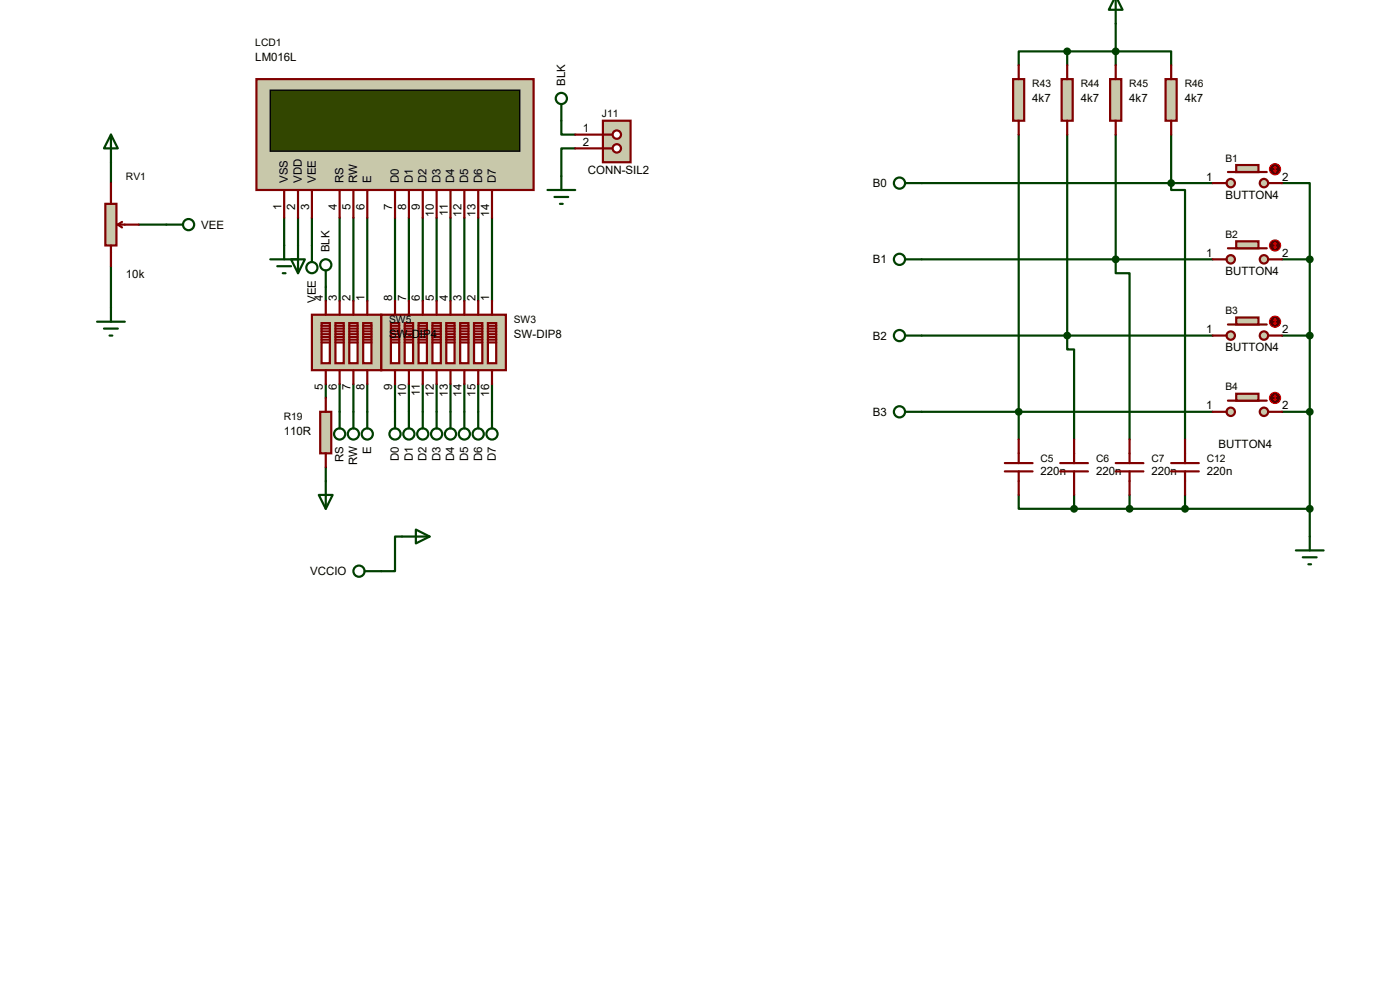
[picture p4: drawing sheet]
<svg xmlns="http://www.w3.org/2000/svg" width="297mm" height="210mm" viewBox="0 0 297 210" stroke-linecap="round" stroke-linejoin="round" font-family="sans-serif">
<g fill="none" stroke="#004000" stroke-width=".47">
<path d="M226.4 10.9h22.1v2.9M226.4 10.9h-10.3v2.9M226.4 10.9v2.9M236.7 5v8.8M23.5 34.4v4.4M119.1 25.6v3h2.9M122 31.5h-2.9v5.9M195.5 38.8h61.8M216.1 28.6v64.6M226.4 28.6v45.5h1.5v19.1M236.7 28.6v29.4h2.9v35.2M248.5 28.6v11.7h2.9v52.9"/>
<path d="M272 38.8h5.9v16.2M23.5 56.5v8.8M29.4 47.6h5.9M60.3 46.2v5.9M63.2 46.2v5.9M66.2 46.2v5.9M72.1 46.2v17.6M75 46.2v17.6M77.9 46.2v17.6M83.8 46.2v17.6M86.7 46.2v17.6M89.7 46.2v17.6"/>
<path d="M92.6 46.2v17.6M95.6 46.2v17.6M98.5 46.2v17.6M101.5 46.2v17.6M104.4 46.2v17.6M195.5 55h61.8M272 55h5.9M277.9 55v58.8M69.1 60.9v2.9M195.5 71.2h61.8M272 71.2h5.9M69.1 81.5v2.9"/>
<path d="M69.1 99.1v2.9M72.1 81.5v5.9M75 81.5v5.9M77.9 81.5v5.9M83.8 81.5v5.9M86.7 81.5v5.9M89.7 81.5v5.9M92.6 81.5v5.9M95.6 81.5v5.9M98.5 81.5v5.9M101.5 81.5v5.9M104.4 81.5v5.9"/>
<path d="M195.5 87.4h61.8M272 87.4h5.9M85.3 113.8h-1.5v7.4h-2.9M216.1 105v2.9h11.8M227.9 107.9h50M227.9 105v2.9M239.6 105v2.9M251.4 105v2.9"/>
</g>
<path d="M54.4 16.8h58.8v23.5h-58.8z" fill="#c8c8aa" stroke="#800000" stroke-width=".47"/>
<path d="M57.3 19.1h53v13h-53z" fill="#324600" stroke="#000" stroke-width=".3"/>
<g fill="none" stroke="#800000" stroke-width=".47">
<path d="M60.3 40.3v5.9M63.2 40.3v5.9M66.2 40.3v5.9M72.1 40.3v5.9M75 40.3v5.9M77.9 40.3v5.9M83.8 40.3v5.9M86.7 40.3v5.9M89.7 40.3v5.9M92.6 40.3v5.9M95.6 40.3v5.9M98.5 40.3v5.9"/>
<path d="M101.5 40.3v5.9M104.4 40.3v5.9"/>
</g>
<g fill="none" stroke="#004000" stroke-width=".47">
<path d="M57.3 55h5.9M58.8 56.5h2.9M60 58h.6M60.3 52.1v2.9M61.7 55h3l-1.5 3zM63.2 52.1v5.9M66.2 52.1v3.5"/>
<circle cx="66.2" cy="56.8" r="1.19"/>
</g>
<path d="M80.9 66.8h26.4v11.7h-26.4z" fill="#c8c8aa" stroke="#800000" stroke-width=".47"/>
<path d="M103.5 68.5h1.8v8.5h-1.8z" fill="#fff" stroke="#800000" stroke-width=".47"/>
<path d="M103.5 69.7h1.8M103.5 70.3h1.8M103.5 70.9h1.8M103.5 71.5h1.8M103.5 72.1h1.8M103.5 72.6h1.8" fill="none" stroke="#800000" stroke-width=".47"/>
<path d="M100.6 68.5h1.7v8.5h-1.7z" fill="#fff" stroke="#800000" stroke-width=".47"/>
<path d="M100.6 69.1h1.7M100.6 69.7h1.7M100.6 70.3h1.7M100.6 70.9h1.7M100.6 71.5h1.7M100.6 72.1h1.7M100.6 72.6h1.7" fill="none" stroke="#800000" stroke-width=".47"/>
<path d="M97.6 68.5h1.8v8.5h-1.8z" fill="#fff" stroke="#800000" stroke-width=".47"/>
<path d="M97.6 69.1h1.8M97.6 69.7h1.8M97.6 70.3h1.8M97.6 70.9h1.8M97.6 71.5h1.8M97.6 72.1h1.8M97.6 72.6h1.8" fill="none" stroke="#800000" stroke-width=".47"/>
<path d="M94.7 68.5h1.7v8.5h-1.7z" fill="#fff" stroke="#800000" stroke-width=".47"/>
<path d="M94.7 69.1h1.7M94.7 69.7h1.7M94.7 70.3h1.7M94.7 70.9h1.7M94.7 71.5h1.7M94.7 72.1h1.7M94.7 72.6h1.7" fill="none" stroke="#800000" stroke-width=".47"/>
<path d="M91.7 68.5h1.8v8.5h-1.8z" fill="#fff" stroke="#800000" stroke-width=".47"/>
<path d="M91.7 69.1h1.8M91.7 69.7h1.8M91.7 70.3h1.8M91.7 70.9h1.8M91.7 71.5h1.8M91.7 72.1h1.8M91.7 72.6h1.8" fill="none" stroke="#800000" stroke-width=".47"/>
<path d="M88.8 68.5h1.8v8.5h-1.8z" fill="#fff" stroke="#800000" stroke-width=".47"/>
<path d="M88.8 69.1h1.8M88.8 69.7h1.8M88.8 70.3h1.8M88.8 70.9h1.8M88.8 71.5h1.8M88.8 72.1h1.8M88.8 72.6h1.8" fill="none" stroke="#800000" stroke-width=".47"/>
<path d="M85.9 68.5h1.7v8.5h-1.7z" fill="#fff" stroke="#800000" stroke-width=".47"/>
<path d="M85.9 69.1h1.7M85.9 69.7h1.7M85.9 70.3h1.7M85.9 70.9h1.7M85.9 71.5h1.7M85.9 72.1h1.7M85.9 72.6h1.7" fill="none" stroke="#800000" stroke-width=".47"/>
<path d="M82.9 68.5h1.8v8.5h-1.8z" fill="#fff" stroke="#800000" stroke-width=".47"/>
<g fill="none" stroke="#800000" stroke-width=".47">
<path d="M82.9 69.1h1.8M82.9 69.7h1.8M82.9 70.3h1.8M82.9 70.9h1.8M82.9 71.5h1.8M82.9 72.1h1.8M82.9 72.6h1.8M83.8 63.8v3M83.8 78.5v3M86.7 63.8v3M86.7 78.5v3M89.7 63.8v3"/>
<path d="M89.7 78.5v3M92.6 63.8v3M92.6 78.5v3M95.6 63.8v3M95.6 78.5v3M98.5 63.8v3M98.5 78.5v3M101.5 63.8v3M101.5 78.5v3M103.5 69.1h1.8M104.4 63.8v3M104.4 78.5v3"/>
</g>
<path d="M66.2 66.8h14.7v11.7h-14.7z" fill="#c8c8aa" stroke="#800000" stroke-width=".47"/>
<path d="M77 68.5h1.8v8.5h-1.8z" fill="#fff" stroke="#800000" stroke-width=".47"/>
<path d="M77 69.7h1.8M77 70.3h1.8M77 70.9h1.8M77 71.5h1.8M77 72.1h1.8M77 72.6h1.8" fill="none" stroke="#800000" stroke-width=".47"/>
<path d="M74.1 68.5h1.8v8.5h-1.8z" fill="#fff" stroke="#800000" stroke-width=".47"/>
<path d="M74.1 69.1h1.8M74.1 69.7h1.8M74.1 70.3h1.8M74.1 70.9h1.8M74.1 71.5h1.8M74.1 72.1h1.8M74.1 72.6h1.8" fill="none" stroke="#800000" stroke-width=".47"/>
<path d="M71.2 68.5h1.7v8.5h-1.7z" fill="#fff" stroke="#800000" stroke-width=".47"/>
<path d="M71.2 69.1h1.7M71.2 69.7h1.7M71.2 70.3h1.7M71.2 70.9h1.7M71.2 71.5h1.7M71.2 72.1h1.7M71.2 72.6h1.7" fill="none" stroke="#800000" stroke-width=".47"/>
<path d="M68.2 68.5h1.8v8.5h-1.8z" fill="#fff" stroke="#800000" stroke-width=".47"/>
<g fill="none" stroke="#800000" stroke-width=".47">
<path d="M68.2 69.1h1.8M68.2 69.7h1.8M68.2 70.3h1.8M68.2 70.9h1.8M68.2 71.5h1.8M68.2 72.1h1.8M68.2 72.6h1.8M69.1 63.8v3M69.1 78.5v3M72.1 63.8v3M72.1 78.5v3M75 63.8v3"/>
<path d="M75 78.5v3M77 69.1h1.8M77.9 63.8v3M77.9 78.5v3"/>
</g>
<g fill="none" stroke="#004000" stroke-width=".47">
<path d="M69.1 57.4v3.5"/>
<circle cx="69.1" cy="56.2" r="1.19"/>
</g>
<path d="M67.9 87.4h2.4v8.8h-2.4z" fill="#c8c8aa" stroke="#800000" stroke-width=".47"/>
<path d="M69.1 84.4v3M69.1 96.2v2.9" fill="none" stroke="#800000" stroke-width=".47"/>
<g fill="none" stroke="#004000" stroke-width=".47">
<path d="M72.1 87.4v3.5M75 87.4v3.5M77.9 87.4v3.5M83.8 87.4v3.5M86.7 87.4v3.5M89.7 87.4v3.5M92.6 87.4v3.5M95.6 87.4v3.5M98.5 87.4v3.5M101.5 87.4v3.5M104.4 87.4v3.5M67.6 105h3l-1.5 2.9z"/>
<path d="M69.1 102v5.9"/>
<circle cx="72.1" cy="92.1" r="1.19"/>
<circle cx="75" cy="92.1" r="1.19"/>
<circle cx="77.9" cy="92.1" r="1.19"/>
<circle cx="83.8" cy="92.1" r="1.19"/>
<circle cx="86.7" cy="92.1" r="1.19"/>
<circle cx="89.7" cy="92.1" r="1.19"/>
<circle cx="92.6" cy="92.1" r="1.19"/>
<circle cx="95.6" cy="92.1" r="1.19"/>
<circle cx="98.5" cy="92.1" r="1.19"/>
<circle cx="101.5" cy="92.1" r="1.19"/>
<circle cx="104.4" cy="92.1" r="1.19"/>
</g>
<path d="M127.9 25.6h5.9v8.8h-5.9z" fill="#c8c8aa" stroke="#800000" stroke-width=".47"/>
<path d="M127.9 28.6h2.1" fill="none" stroke="#800000" stroke-width=".47"/>
<circle cx="130.9" cy="28.6" r=".89" fill="#fff" stroke="#800000" stroke-width=".47"/>
<path d="M127.9 31.5h2.1" fill="none" stroke="#800000" stroke-width=".47"/>
<circle cx="130.9" cy="31.5" r=".89" fill="#fff" stroke="#800000" stroke-width=".47"/>
<path d="M122 28.6h5.9M122 31.5h5.9" fill="none" stroke="#800000" stroke-width=".47"/>
<g fill="none" stroke="#004000" stroke-width=".47">
<path d="M119.1 22.1v3.5M119.1 37.4v2.9M116.1 40.3h5.9M117.6 41.8h2.9M118.8 43.2h.6"/>
<circle cx="119.1" cy="20.9" r="1.19"/>
</g>
<path d="M22.4 43.2h2.3v8.9h-2.3z" fill="#c8c8aa" stroke="#800000" stroke-width=".47"/>
<path d="M23.5 38.8v4.4M23.5 52.1v4.4M25 47.6l.9 .6M25 47.6h4.4M25.9 47.1l-.9 .5" fill="none" stroke="#800000" stroke-width=".47"/>
<g fill="none" stroke="#004000" stroke-width=".47">
<path d="M23.5 28.6l1.5 2.9h-2.9zM23.5 28.6v5.8M35.3 47.6h3.5M20.6 68.2h5.9M22.1 69.7h2.9M23.2 71.2h.6M23.5 65.3v2.9M85.3 113.8h5.8M88.2 112.3l2.9 1.5-2.9 1.5zM77.3 121.2h3.6"/>
<circle cx="40" cy="47.6" r="1.19"/>
<circle cx="76.2" cy="121.2" r="1.19"/>
</g>
<g fill="#c8c8aa" stroke="#800000" stroke-width=".47">
<circle cx="268.1" cy="38.8" r=".89"/>
<circle cx="261.1" cy="38.8" r=".89"/>
</g>
<path d="M260.5 36.5h8.2" fill="none" stroke="#800000" stroke-width=".47"/>
<path d="M262.3 35h4.7v1.5h-4.7z" fill="#c8c8aa" stroke="#800000" stroke-width=".47"/>
<path d="M257.3 38.8h2.9M269 38.8h3" fill="none" stroke="#800000" stroke-width=".47"/>
<circle cx="270.5" cy="35.9" r="1.19" fill="#400000" stroke="#f00" stroke-width=".23"/>
<path d="M270.2 36.2l.3 .3M270.5 35.3v1.2M270.5 35.3l-.3 .3M270.5 35.3l.3 .3M270.8 36.2l-.3 .3" fill="none" stroke="#f00" stroke-width=".23"/>
<g fill="#c8c8aa" stroke="#800000" stroke-width=".47">
<circle cx="268.1" cy="55" r=".89"/>
<circle cx="261.1" cy="55" r=".89"/>
</g>
<path d="M260.5 52.7h8.2" fill="none" stroke="#800000" stroke-width=".47"/>
<path d="M262.3 51.2h4.7v1.5h-4.7z" fill="#c8c8aa" stroke="#800000" stroke-width=".47"/>
<path d="M257.3 55h2.9M269 55h3" fill="none" stroke="#800000" stroke-width=".47"/>
<circle cx="270.5" cy="52.1" r="1.19" fill="#400000" stroke="#f00" stroke-width=".23"/>
<path d="M270.2 52.4l.3 .3M270.5 51.5v1.2M270.5 51.5l-.3 .3M270.5 51.5l.3 .3M270.8 52.4l-.3 .3" fill="none" stroke="#f00" stroke-width=".23"/>
<g fill="#c8c8aa" stroke="#800000" stroke-width=".47">
<circle cx="268.1" cy="71.2" r=".89"/>
<circle cx="261.1" cy="71.2" r=".89"/>
</g>
<path d="M260.5 68.8h8.2" fill="none" stroke="#800000" stroke-width=".47"/>
<path d="M262.3 67.4h4.7v1.4h-4.7z" fill="#c8c8aa" stroke="#800000" stroke-width=".47"/>
<path d="M257.3 71.2h2.9M269 71.2h3" fill="none" stroke="#800000" stroke-width=".47"/>
<circle cx="270.5" cy="68.2" r="1.19" fill="#400000" stroke="#f00" stroke-width=".23"/>
<path d="M270.2 68.5l.3 .3M270.5 67.6v1.2M270.5 67.6l-.3 .3M270.5 67.6l.3 .3M270.8 68.5l-.3 .3" fill="none" stroke="#f00" stroke-width=".23"/>
<g fill="#c8c8aa" stroke="#800000" stroke-width=".47">
<circle cx="268.1" cy="87.4" r=".89"/>
<circle cx="261.1" cy="87.4" r=".89"/>
</g>
<path d="M260.5 85h8.2" fill="none" stroke="#800000" stroke-width=".47"/>
<path d="M262.3 83.5h4.7v1.5h-4.7z" fill="#c8c8aa" stroke="#800000" stroke-width=".47"/>
<path d="M257.3 87.4h2.9M269 87.4h3" fill="none" stroke="#800000" stroke-width=".47"/>
<circle cx="270.5" cy="84.4" r="1.19" fill="#400000" stroke="#f00" stroke-width=".23"/>
<path d="M270.2 84.7l.3 .3M270.5 83.8v1.2M270.5 83.8l-.3 .3M270.5 83.8l.3 .3M270.8 84.7l-.3 .3" fill="none" stroke="#f00" stroke-width=".23"/>
<path d="M274.9 116.8h5.9M276.4 118.2h2.9M277.6 119.7h.5M277.9 113.8v3" fill="none" stroke="#004000" stroke-width=".47"/>
<g fill="#004000" stroke="#004000" stroke-width=".47">
<circle cx="277.9" cy="87.4" r=".59"/>
<circle cx="277.9" cy="55" r=".59"/>
<circle cx="277.9" cy="71.2" r=".59"/>
</g>
<path d="M214.9 16.8h2.4v8.8h-2.4z" fill="#c8c8aa" stroke="#800000" stroke-width=".47"/>
<path d="M216.1 13.8v3M216.1 25.6v3" fill="none" stroke="#800000" stroke-width=".47"/>
<path d="M225.2 16.8h2.4v8.8h-2.4z" fill="#c8c8aa" stroke="#800000" stroke-width=".47"/>
<path d="M226.4 13.8v3M226.4 25.6v3" fill="none" stroke="#800000" stroke-width=".47"/>
<path d="M235.5 16.8h2.4v8.8h-2.4z" fill="#c8c8aa" stroke="#800000" stroke-width=".47"/>
<path d="M236.7 13.8v3M236.7 25.6v3" fill="none" stroke="#800000" stroke-width=".47"/>
<path d="M247.3 16.8h2.3v8.8h-2.3z" fill="#c8c8aa" stroke="#800000" stroke-width=".47"/>
<g fill="none" stroke="#800000" stroke-width=".47">
<path d="M248.5 13.8v3M248.5 25.6v3M213.2 98.2h5.9M213.2 100h5.9M216.1 93.2v5M216.1 100v5M224.9 98.2h5.9M224.9 100h5.9M227.9 93.2v5M227.9 100v5M236.7 98.2h5.9M236.7 100h5.9"/>
<path d="M239.6 93.2v5M239.6 100v5M248.5 98.2h5.8M248.5 100h5.8M251.4 93.2v5M251.4 100v5"/>
</g>
<g fill="none" stroke="#004000" stroke-width=".47">
<path d="M236.7 0v5M237.1 -.1l1 2.2h-2.9l1.1-2.1M192 38.8h3.5M192 55h3.5M192 71.2h3.5M192 87.4h3.5"/>
<circle cx="190.8" cy="38.8" r="1.19"/>
<circle cx="190.8" cy="55" r="1.19"/>
<circle cx="190.8" cy="71.2" r="1.19"/>
<circle cx="190.8" cy="87.4" r="1.19"/>
</g>
<g fill="#004000" stroke="#004000" stroke-width=".47">
<circle cx="236.7" cy="10.9" r=".59"/>
<circle cx="226.4" cy="10.9" r=".59"/>
<circle cx="216.1" cy="87.4" r=".59"/>
<circle cx="226.4" cy="71.2" r=".59"/>
<circle cx="236.7" cy="55" r=".59"/>
<circle cx="248.5" cy="38.8" r=".59"/>
<circle cx="277.9" cy="107.9" r=".59"/>
<circle cx="251.4" cy="107.9" r=".59"/>
<circle cx="239.6" cy="107.9" r=".59"/>
<circle cx="227.9" cy="107.9" r=".59"/>
</g>
<g font-size="2.4">
<text x="54.2" y="12.9">LM016L</text>
<text x="119.9" y="18.2" transform="rotate(-90 119.9 18.2)">BLK</text>
<text x="219" y="21.7">4k7</text>
<text x="229.3" y="21.7">4k7</text>
<text x="239.6" y="21.7">4k7</text>
<text x="251.3" y="21.7">4k7</text>
<text x="123.6" y="28">1</text>
<text x="123.6" y="31">2</text>
<text x="61.1" y="38.8" transform="rotate(-90 61.1 38.8)">VSS</text>
<text x="64" y="38.8" transform="rotate(-90 64 38.8)">VDD</text>
<text x="67" y="38.8" transform="rotate(-90 67 38.8)">VEE</text>
<text x="72.9" y="38.8" transform="rotate(-90 72.9 38.8)">RS</text>
<text x="75.8" y="38.8" transform="rotate(-90 75.8 38.8)">RW</text>
<text x="78.7" y="38.8" transform="rotate(-90 78.7 38.8)">E</text>
<text x="84.6" y="38.8" transform="rotate(-90 84.6 38.8)">D0</text>
<text x="87.5" y="38.8" transform="rotate(-90 87.5 38.8)">D1</text>
<text x="90.5" y="38.8" transform="rotate(-90 90.5 38.8)">D2</text>
<text x="93.4" y="38.8" transform="rotate(-90 93.4 38.8)">D3</text>
<text x="96.4" y="38.8" transform="rotate(-90 96.4 38.8)">D4</text>
<text x="99.3" y="38.8" transform="rotate(-90 99.3 38.8)">D5</text>
<text x="102.3" y="38.8" transform="rotate(-90 102.3 38.8)">D6</text>
<text x="105.2" y="38.8" transform="rotate(-90 105.2 38.8)">D7</text>
<text x="124.7" y="36.9">CONN-SIL2</text>
<text x="185.2" y="39.7">B0</text>
<text x="255.9" y="38.3">1</text>
<text x="272" y="38.3">2</text>
<text x="59.7" y="44.6" transform="rotate(-90 59.7 44.6)">1</text>
<text x="62.6" y="44.6" transform="rotate(-90 62.6 44.6)">2</text>
<text x="65.6" y="44.6" transform="rotate(-90 65.6 44.6)">3</text>
<text x="71.5" y="44.6" transform="rotate(-90 71.5 44.6)">4</text>
<text x="74.4" y="44.6" transform="rotate(-90 74.4 44.6)">5</text>
<text x="77.3" y="44.6" transform="rotate(-90 77.3 44.6)">6</text>
<text x="83.2" y="44.6" transform="rotate(-90 83.2 44.6)">7</text>
<text x="86.2" y="44.6" transform="rotate(-90 86.2 44.6)">8</text>
<text x="89.1" y="44.6" transform="rotate(-90 89.1 44.6)">9</text>
<text x="92" y="46" transform="rotate(-90 92 46)">10</text>
<text x="95" y="45.8" transform="rotate(-90 95 45.8)">11</text>
<text x="97.9" y="46" transform="rotate(-90 97.9 46)">12</text>
<text x="100.9" y="46" transform="rotate(-90 100.9 46)">13</text>
<text x="103.8" y="46" transform="rotate(-90 103.8 46)">14</text>
<text x="260" y="42.2">BUTTON4</text>
<text x="42.7" y="48.5">VEE</text>
<text x="69.9" y="53.5" transform="rotate(-90 69.9 53.5)">BLK</text>
<text x="26.7" y="58.9">10k</text>
<text x="185.2" y="55.9">B1</text>
<text x="255.9" y="54.5">1</text>
<text x="260" y="58.3">BUTTON4</text>
<text x="272" y="54.5">2</text>
<text x="67" y="64.3" transform="rotate(-90 67 64.3)">VEE</text>
<text x="68.5" y="63.8" transform="rotate(-90 68.5 63.8)">4</text>
<text x="71.5" y="63.8" transform="rotate(-90 71.5 63.8)">3</text>
<text x="74.4" y="63.8" transform="rotate(-90 74.4 63.8)">2</text>
<text x="77.3" y="63.8" transform="rotate(-90 77.3 63.8)">1</text>
<text x="83.2" y="63.8" transform="rotate(-90 83.2 63.8)">8</text>
<text x="86.2" y="63.8" transform="rotate(-90 86.2 63.8)">7</text>
<text x="89.1" y="63.8" transform="rotate(-90 89.1 63.8)">6</text>
<text x="92" y="63.8" transform="rotate(-90 92 63.8)">5</text>
<text x="95" y="63.8" transform="rotate(-90 95 63.8)">4</text>
<text x="97.9" y="63.8" transform="rotate(-90 97.9 63.8)">3</text>
<text x="100.9" y="63.8" transform="rotate(-90 100.9 63.8)">2</text>
<text x="103.8" y="63.8" transform="rotate(-90 103.8 63.8)">1</text>
<text x="82.6" y="71.7">SW-DIP4</text>
<text x="109" y="71.7">SW-DIP8</text>
<text x="255.9" y="70.7">1</text>
<text x="272" y="70.7">2</text>
<text x="185.2" y="72">B2</text>
<text x="260" y="74.5">BUTTON4</text>
<text x="68.5" y="82.8" transform="rotate(-90 68.5 82.8)">5</text>
<text x="71.5" y="82.8" transform="rotate(-90 71.5 82.8)">6</text>
<text x="74.4" y="82.8" transform="rotate(-90 74.4 82.8)">7</text>
<text x="77.3" y="82.8" transform="rotate(-90 77.3 82.8)">8</text>
<text x="83.2" y="82.8" transform="rotate(-90 83.2 82.8)">9</text>
<text x="89.1" y="84" transform="rotate(-90 89.1 84)">11</text>
<text x="86.2" y="84.2" transform="rotate(-90 86.2 84.2)">10</text>
<text x="92" y="84.2" transform="rotate(-90 92 84.2)">12</text>
<text x="95" y="84.2" transform="rotate(-90 95 84.2)">13</text>
<text x="97.9" y="84.2" transform="rotate(-90 97.9 84.2)">14</text>
<text x="100.9" y="84.2" transform="rotate(-90 100.9 84.2)">15</text>
<text x="103.8" y="84.2" transform="rotate(-90 103.8 84.2)">16</text>
<text x="185.2" y="88.2">B3</text>
<text x="255.9" y="86.8">1</text>
<text x="272" y="86.8">2</text>
<text x="60.2" y="92.2">110R</text>
<text x="258.5" y="95.1">BUTTON4</text>
<text x="72.9" y="98.1" transform="rotate(-90 72.9 98.1)">RS</text>
<text x="75.8" y="98.7" transform="rotate(-90 75.8 98.7)">RW</text>
<text x="78.7" y="96.3" transform="rotate(-90 78.7 96.3)">E</text>
<text x="84.6" y="97.8" transform="rotate(-90 84.6 97.8)">D0</text>
<text x="87.5" y="97.8" transform="rotate(-90 87.5 97.8)">D1</text>
<text x="90.5" y="97.8" transform="rotate(-90 90.5 97.8)">D2</text>
<text x="93.4" y="97.8" transform="rotate(-90 93.4 97.8)">D3</text>
<text x="96.4" y="97.8" transform="rotate(-90 96.4 97.8)">D4</text>
<text x="99.3" y="97.8" transform="rotate(-90 99.3 97.8)">D5</text>
<text x="102.3" y="97.8" transform="rotate(-90 102.3 97.8)">D6</text>
<text x="105.2" y="97.8" transform="rotate(-90 105.2 97.8)">D7</text>
<text x="220.7" y="100.8">220n</text>
<text x="232.5" y="100.8">220n</text>
<text x="244.3" y="100.8">220n</text>
<text x="256" y="100.8">220n</text>
<text x="65.8" y="122">VCCIO</text>
</g>
<g font-size="2.2">
<text x="54.2" y="9.7">LCD1</text>
<text x="219" y="18.5">R43</text>
<text x="229.3" y="18.5">R44</text>
<text x="239.6" y="18.5">R45</text>
<text x="251.3" y="18.5">R46</text>
<text x="127.7" y="24.9">J11</text>
<text x="260" y="34.3">B1</text>
<text x="26.7" y="38.1">RV1</text>
<text x="260" y="50.5">B2</text>
<text x="82.6" y="68.5">SW5</text>
<text x="109" y="68.5">SW3</text>
<text x="260" y="66.7">B3</text>
<text x="260" y="82.8">B4</text>
<text x="60.2" y="89.1">R19</text>
<text x="220.7" y="97.9">C5</text>
<text x="232.5" y="97.9">C6</text>
<text x="244.3" y="97.9">C7</text>
<text x="256" y="97.9">C12</text>
</g>
</svg>
